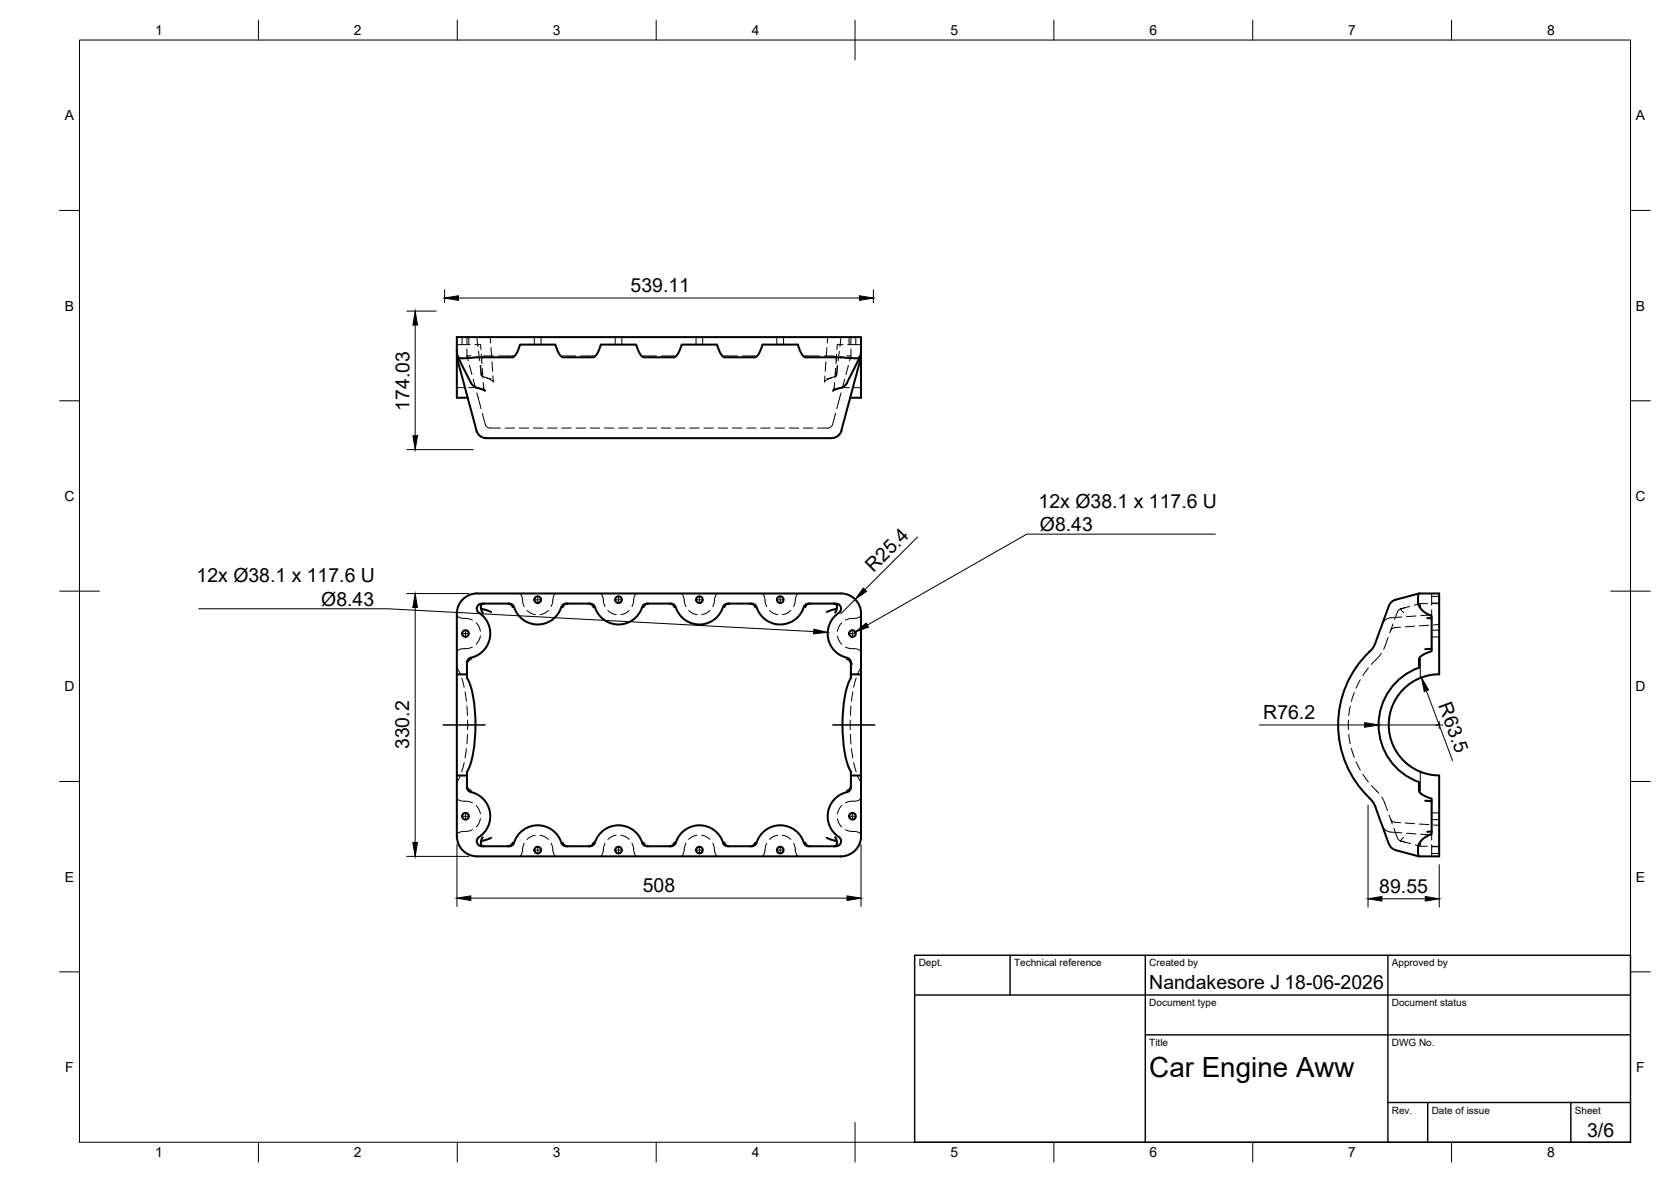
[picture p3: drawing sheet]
<svg xmlns="http://www.w3.org/2000/svg" width="420mm" height="297mm" viewBox="0 0 420 297" stroke-linecap="round" stroke-linejoin="round" font-family="sans-serif">
<!-- layer: Visible -->
<g fill="none" stroke="#000" stroke-width=".51">
<path d="M114.9 89.8l4.7 17.5a3.4 3.4 0 0 0 2.1 2.7l.6 .1M114.9 87.8l.1 1.6 .5 .6 4.3-.2M115.1 89.5l2.6 5.2a4.4 4.4 0 0 0 3.5 3.1l.7 .4M117.6 100h-2.7v-15.3h101.6v15.3h-2.7M119.8 89.8h9l.7-.4 .5-.7 .7-2.1h8.9l1 2.3 .5 .7 .5 .2h7.6l.6-.4 .5-.9 .8-1.9h8.9l.9 2.3 .5 .6 .5 .3h7.6l.6-.4 .6-.9 .7-1.9h8.9l.9 2.2 .4 .6 .6 .4h7.7l.9-.9 .9-2.3h8.9l.9 2.3 1 .9h9.1M213 96.1a3.9 3.9 0 0 1-2.5 1.6l-1.1 .5M216.3 89.5l-3.3 6.6M216.5 89.8l-5 18.4M216.5 87.8l-.2 1.5-.5 .7-4.2-.2M122.3 110.1h86.8M211.6 108.2a2.53 2.53 0 0 1-2.5 1.9M120 149.1h91.4"/>
<path d="M120 149.1a5.1 5.1 0 0 0-5.1 5.1v55.9a5.1 5.1 0 0 0 5.1 5.1h91.4a5.1 5.1 0 0 0 5.1-5.1v-15.2h-2.5M121.1 153l2.4 .8M121.2 153h-.2M121.8 151.7l-.7 .2-.2 .4 .2 1.1 .3 .5M127.7 151.7a1.29 1.29 0 0 1 1.2 .9M142.7 151.7a1.24 1.24 0 0 0-1.2 .9M142.7 151.7h.1M148 151.7a1.27 1.27 0 0 1 1.2 .9M163 151.7a1.29 1.29 0 0 0-1.2 .9M163 151.7h.1M168.3 151.7a1.27 1.27 0 0 1 1.3 .9M183.3 151.7a1.27 1.27 0 0 0-1.2 .9"/>
<path d="M188.7 151.7a1.23 1.23 0 0 1 1.2 .9M203.7 151.7a1.29 1.29 0 0 0-1.3 .9M209.6 151.7l.6 .2 .3 .4-.2 1.1-.3 .5M210.2 153l-2.3 .8M210.3 153h.1M211.4 149.1a5.1 5.1 0 0 1 5.1 5.1v15.3h-2.5M350.9 150.7l5.9-1.6h5.1v20.3a12.7 12.7 0 0 0-12.7 12.8 12.7 12.7 0 0 0 12.7 12.7v20.3h-5.1l-5.9-1.6a4.2 4.2 0 0 1-2.2-3l-3.1-8.4-1.4-1.7M350.9 150.7a4.1 4.1 0 0 0-2.2 3.1l-2.9 7.9-.8 1.5a25.5 25.5 0 0 0-.8 37.2M356.8 149.1l-.3 1.6 .1 .9 .2 .7 1.3 1.5 1.9 1v8.8l-2.2 .9-.8 .8-.2 .3v2.2a15.2 15.2 0 0 0-10.2 14.4 15.2 15.2 0 0 0 10.2 14.3v2.2l.2 .5 1.1 .8 1.9 .7v8.9l-1.8 .9-1.3 1.4-.3 .9v1.5l.2 .9M358.9 155.3l1.1 .1M114.9 169.5h2.5M117.4 170.4v-4l.2-.6 .5-.4a6.4 6.4 0 0 0 5.1-5.2 6.4 6.4 0 0 0-3.1-6.5 1.27 1.27 0 0 1 1.1-2h6.9l.9 .4a6.4 6.4 0 0 0 6.2 4.8 6.4 6.4 0 0 0 6.2-4.8l.8-.4h6.2a1.31 1.31 0 0 1 1.2 .9 6.3 6.3 0 0 0 6.2 4.3 6.3 6.3 0 0 0 5.9-4.8l.9-.4h6.1a1.31 1.31 0 0 1 1.2 .9 6.3 6.3 0 0 0 6.2 4.3 6.3 6.3 0 0 0 5.9-4.8l.9-.4h6.1a1.31 1.31 0 0 1 1.2 .9 6.3 6.3 0 0 0 6.3 4.3 6.3 6.3 0 0 0 5.9-4.8l.8-.4h7a1.27 1.27 0 0 1 1.2 .9 1.27 1.27 0 0 1-.5 1.4 6.4 6.4 0 0 0-2.6 6.6 6.4 6.4 0 0 0 5.1 4.9l.6 .9v4"/>
<path d="M117.4 170.4a27.5 27.5 0 0 1 2.1 13.2 23.3 23.3 0 0 1-2.1 10.3M118.4 165.6l-.7 .4-.3 .9M213 165.6l.6 .4 .4 .9M214 170.4a27.5 27.5 0 0 0-2.1 13.2 23.3 23.3 0 0 0 2.1 10.3M216.5 169.5v25.4M360 163l-1.6 .1M114.9 194.9h2.5M117.4 194v4.1l.4 .6 .6 .4M117.4 197.5l.3 .8 .7 .4M118.4 199a6.3 6.3 0 0 1 4.8 5.3 6.3 6.3 0 0 1-3.1 6.4 1.27 1.27 0 0 0 1.1 2h6.8a1.27 1.27 0 0 0 1.3-.9 6.3 6.3 0 0 1 6.2-4.4 6.3 6.3 0 0 1 5.9 4.8l.8 .5h6.2a1.27 1.27 0 0 0 1.2-.9 6.3 6.3 0 0 1 6.2-4.4 6.3 6.3 0 0 1 5.9 4.8l.9 .5h6.1a1.33 1.33 0 0 0 1.2-.9 6.3 6.3 0 0 1 6.3-4.4 6.3 6.3 0 0 1 5.8 4.8l.9 .5h6.1a1.33 1.33 0 0 0 1.2-.9 6.2 6.2 0 0 1 6-4.4 6.2 6.2 0 0 1 5.9 4.4M214 194v3.9l-.2 .5-.5 .5a6.4 6.4 0 0 0-5.1 5.2 6.4 6.4 0 0 0 3.1 6.6 1.27 1.27 0 0 1-1.1 2h-6.9a1.31 1.31 0 0 1-1.2-.9M214 197.5l-.4 .8-.6 .4"/>
<path d="M121.1 211.3l.1 .1M121.4 210.4l-.3 .5-.2 1.2 .3 .4 .6 .2M123.5 210.6l-2.5 .7M128.9 211.8a1.29 1.29 0 0 1-1.2 .9M141.5 211.8a1.24 1.24 0 0 0 1.2 .9M149.2 211.8a1.29 1.29 0 0 1-1.2 .9M161.8 211.8a1.29 1.29 0 0 0 1.2 .9M169.6 211.8a1.29 1.29 0 0 1-1.3 .9M182.1 211.8a1.29 1.29 0 0 0 1.2 .9M189.9 211.8a1.24 1.24 0 0 1-1.2 .9M202.4 211.8a1.29 1.29 0 0 0 1.3 .9M207.9 210.6l2.4 .7"/>
<path d="M210 210.4l.3 .5 .2 1.1-.3 .5-.6 .2M358.4 201.2l1.6 .1M360 208.9l-1.1 .1"/>
<circle cx="117" cy="159.2" r=".84"/>
<circle cx="135.2" cy="150.7" r=".84"/>
<circle cx="155.5" cy="150.7" r=".84"/>
<circle cx="175.9" cy="150.7" r=".84"/>
<circle cx="196.2" cy="150.7" r=".84"/>
<circle cx="214.3" cy="159.2" r=".84"/>
<circle cx="117" cy="205.1" r=".84"/>
<circle cx="135.2" cy="213.6" r=".84"/>
<circle cx="155.5" cy="213.6" r=".84"/>
<circle cx="175.9" cy="213.6" r=".84"/>
<circle cx="196.2" cy="213.6" r=".84"/>
<circle cx="214.3" cy="205.1" r=".84"/>
</g>
<circle cx="214" cy="166.9" r=".25" fill="#000"/>
<!-- layer: Hidden -->
<g fill="none" stroke="#000" stroke-width=".25">
<path d="M114.9 86.6h3.3M114.9 97.4h1.7M116.2 84.7v1.9M117.4 89.5h.1M117.4 84.7v1.8M117.4 87.7v1.8M117.4 89.5l.3 1.2M117.8 97.4h1.7M117.9 84.7v1.9M118 91.8l.7 2.3M118.4 89.4l-1 .1M119 95.3l.6 2.3"/>
<path d="M119.4 86.6h1.4l.1 1.2M119.9 98.7l1.1 4M119.9 84.7l.3 2.4M120.3 88.3l.3 2.3M120.7 91.8l.3 2.4M120.9 91.8l.1 2.6 .4-.8M121 89l.2 2.4M121 94.4l2.5 .8M121.2 94.3l-.1 .2M121.3 92.6l.1 2.4M121.5 96.1l.1 1.3M121.6 97.4l.3 .8-1.8-.7"/>
<path d="M121.6 97.4l.3 .8M123.3 84.7l.1 1.5M123.4 87.4l.2 2.3M123.7 90.9l.2 2.4M124 94.5l.1 1.5-.8-.7-1.1-.4M124.1 89.5h-2.5l-.3 .3-.3 .8M128.9 89.4l-3.6 .1M134.3 84.7v1.9M136 84.7v1.9M141.5 89.4l3.3 .1M149.2 89.4l-3.3 .1M154.7 84.7v1.9"/>
<path d="M156.4 84.7v1.9M161.8 89.4l3.3 .1M169.6 89.4l-3.3 .1M175 84.7v1.9M176.7 84.7v1.9M182.1 89.4l3.3 .1M189.9 89.4l-3.3 .1M195.3 84.7v1.9M197 84.7v1.9M202.4 89.4l3.7 .1M207.2 89.5h2.6l.3 .3 .3 1M207.4 94.5l-.1 1.5 .8-.7 1-.4"/>
<path d="M207.7 90.9l-.2 2.4M207.9 87.4l-.1 2.3M208.1 84.7l-.1 1.5M209.8 97.4l-.4 .8M209.8 97.4l-.4 .8 1.8-.7M209.8 96.1v1.3M210.1 92.6l-.2 2.4M210.2 94.3v.2M210.3 94.4l-2.4 .8M210.4 94.4l-.1 .1M210.4 89l-.2 2.4M210.5 92l-.2 2.4-.3-.8"/>
<path d="M210.6 91.8l-.2 2.4M211 88.3l-.2 2.3M211.5 98.7l-1.1 4M211.5 84.7l-.3 2.4M211.8 97.4h1.8M211.9 86.6h-1.4l-.1 1.2M212.4 95.3l-.6 2.3M213 89.4l1 .1M213.1 86.6h3.4M213.3 91.8l-.6 2.3M213.5 84.7v1.9M214 84.7v1.8"/>
<path d="M214 87.7v1.8M214 89.5l-.4 1.2M214.8 97.4h1.7M215.2 84.7v1.9M121.3 103.9l.6 2.4a1.36 1.36 0 0 0 1.3 1.3h2.6M127 107.6h2.4M130.6 107.6h2.3M134.1 107.6h2.4M137.7 107.6h2.4M141.3 107.6h2.4M144.8 107.6h2.4M148.4 107.6h2.4"/>
<path d="M152 107.6h2.4M155.6 107.6h2.3M159.1 107.6h2.4M162.7 107.6h2.4M166.3 107.6h2.4M169.8 107.6h2.4M173.4 107.6h2.4M177 107.6h2.4M180.6 107.6h2.3M184.1 107.6h2.4M187.7 107.6h2.4M191.3 107.6h2.4"/>
<path d="M194.9 107.6h2.3M198.4 107.6h2.4M202 107.6h2.4M210.1 103.9l-.7 2.4a1.36 1.36 0 0 1-1.3 1.3h-2.5M114.9 154.8a2.62 2.62 0 0 0 1.9 .6l1.1 .1 .9 .3M119.7 156.5l.8 1.1 .3 1M120.8 159.8l-.3 1.1-.8 1M130.7 149.1l.6 .9 .5 2.4M132.5 153.4l.8 .6 1.3 .5M137.9 153.4l-.8 .6-1.3 .5M139.6 149.1l-.4 .8-.6 2.5M151.1 149.1l.5 1 .2 1.3 .3 1"/>
<path d="M152.8 153.4l.8 .6 1.3 .5M158.2 153.4l-.8 .6-1.3 .5M160 149.1l-.6 1-.1 1.3-.4 1M171.4 149.1l.5 1 .2 1.3 .4 1M173.2 153.4l.8 .6 1.3 .5M178.5 153.4l-.8 .6-1.3 .5M180.3 149.1l-.6 1-.5 2.3M191.7 149.1l.5 .8 .6 2.5M193.5 153.4l.8 .6 1.3 .5M198.9 153.4l-.9 .6-1.2 .5M200.6 149.1l-.5 .9-.5 2.4M210.6 159.8l.3 1.1 .7 1"/>
<path d="M211.6 156.6l-.7 1-.3 1.1M216.5 154.8a2.62 2.62 0 0 1-1.9 .6l-1.2 .1-.8 .4M350.3 156.8l-.9 2.3M352.1 157.6l-1.8 .2-.7 .7M352.5 155.1l-3.6 .3-1 .8-.4 .7M353.2 152.7l-1 .3 .7 .9M354.4 152.4l-2.7 .9-1 2.4M355.6 152.1l1.5-.4 .1 .9M355.7 157.4l-2.4 .1M356 154.8l-2.3 .2M357.1 151.7h1.8M358.9 155.3l1.1 .1"/>
<path d="M359.3 157.1l-2.4 .2M360 149.1v3M360 153.3v1.2l-2.8 .2M360 158.4h1.9M360 149.9h1.9M360 151.6h1.9M360.1 151.7h1.8M361.9 156.9l-1.5 .1M114.9 167.8l.8 1.5M116.1 170.4l.6 2.3M116.9 173.9l.4 2.3M117.4 177.4l.1 2.4"/>
<path d="M118.8 162.6l-.9 .3-1.1 .1a2.61 2.61 0 0 0-1.9 .6M212.6 162.6l.9 .3 1.1 .1a2.61 2.61 0 0 1 1.9 .6M214 177.4l-.2 2.4M214.4 173.9l-.3 2.3M215.3 170.4l-.6 2.3M216.5 167.8l-.8 1.5M339.5 177.4l-.4 2.4M340.5 174l-.7 2.3M342 170.8l-1 2.1M344.1 167.9l-1.4 1.9M347.3 164.2l-2.5 2.7M349 160.2l-1.1 3"/>
<path d="M357.2 165.6l-.1 4.8M360 163l-1.6 .1M360 160.1h1.9M115.7 195.1l-.8 1.5M116.7 191.7l-.6 2.3M117.3 188.1l-.4 2.4M117.5 184.6l-.1 2.3M117.6 181v2.4M213.8 181v2.4M213.8 184.6l.2 2.3M214.1 188.1l.3 2.4M214.7 191.7l.6 2.3"/>
<path d="M215.7 195.1l.8 1.5M339 181v2.4M339.1 184.6l.4 2.3M339.8 188.1l.7 2.2M341 191.4l1 2.2M342.7 194.6l1.4 1.9M344.8 197.4l1.9 1.9M357.1 194l.1 4.7M114.9 200.7a2.61 2.61 0 0 0 1.9 .6l1.1 .1 .9 .3M118.8 208.5l-.9 .3-1.1 .1a2.62 2.62 0 0 0-1.9 .7M119.7 202.4l.8 1.1 .3 1M120.8 205.7l-.3 1.1-.8 1"/>
<path d="M131.8 211.9l-.5 2.4-.6 .9M134.6 209.9l-1.3 .4-.8 .7M135.8 209.9l1.3 .4 .8 .6M138.6 211.9l.6 2.5 .4 .8M152.1 211.9l-.5 2.3-.5 1M154.9 209.9l-1.3 .4-.8 .7M156.1 209.9l1.3 .4 .8 .6M158.9 211.9l.4 1.1 .1 1.2 .6 1M172.5 211.9l-.4 1.1-.2 1.2-.5 1M175.2 209.9l-1.2 .4-.8 .7M176.4 209.9l1.3 .4 .8 .6M179.2 211.9l.4 1.1 .1 1.2 .6 1"/>
<path d="M192.8 211.9l-.6 2.5-.5 .8M195.6 209.9l-1.3 .4-.8 .7M196.7 209.9l1.3 .4 .8 .6M199.6 211.9l.5 2.4 .5 .9M210.6 205.7l.3 1.1 .7 1M211.6 202.4l-.7 1.1-.3 1M212.6 208.5l.8 .3 1.2 .1a2.62 2.62 0 0 1 1.9 .7M216.5 200.7a2.61 2.61 0 0 1-1.9 .6l-1.1 .1-.9 .3M347.4 200.3l1.5 3.4M347.5 207.5l.4 .7 1 .7 3.6 .4M349.3 204.8l.8 2.3M349.6 205.8l.7 .7 1.8 .2"/>
<path d="M350.5 208.2l1 2.6 .7 .5M352.1 211.3h.1M352.1 211.3l1.1 .3M352.2 211.3h.1M352.9 210.4l-.7 .9 1 .3M353.2 211.6l1.5 .4M353.3 206.8l2.4 .2M353.7 209.4l2.3 .2M355.9 212.3l1.2 .4M356.9 207.1l2.4 .1M357.1 212.7h1.8M357.2 211.8l-.1 .9"/>
<path d="M357.2 209.6l2.8 .2v1.3M358.4 201.2l1.6 .1M360 212.3v2.9M360 212.8h1.9M360 214.5h1.9M360 208.9l-1.1 .1M360 204.3h1.9M360 206h1.9M360.1 212.7h1.8M360.4 207.3l1.5 .1"/>
</g>
<!-- layer: BORDER -->
<g fill="none" stroke="#000" stroke-width=".25">
<path d="M20 10.1h390v276.9h-390zM65 5.1v5M115 5.1v5M165 5.1v5M215 5.1v10M265 5.1v5M315 5.1v5M365 5.1v5M15 52.9h5M410 52.9h5M15 100.7h5M410 100.7h5"/>
<path d="M15 148.6h10M405 148.6h10M15 196.4h5M410 196.4h5M15 244.2h5M410 244.2h5M65 287v5M115 287v5M165 287v5M215 282.1v9.9M265 287v5M315 287v5"/>
<path d="M365 287v5"/>
</g>
<!-- layer: TITLEBLOCK -->
<path d="M230 240.1h180v46.9h-180zM230 250h180M254 240.1v9.9M288 240.1v46.9M349 240.1v46.9M288 260.1h122M349 277.1h61M359 277.1v9.9M395 277.1v9.9" fill="none" stroke="#000" stroke-width=".36"/>
<!-- layer: Smart Centers -->
<g fill="none" stroke="#000" stroke-width=".25">
<path d="M116.2 159.2h1.7M117.1 158.3v1.8M134.3 150.7h1.8M135.2 149.8v1.8M154.6 150.7h1.8M155.5 149.8v1.8M175 150.7h1.7M175.9 149.8v1.8M195.3 150.7h1.8M196.2 149.8v1.8M213.4 159.2h1.8M214.3 158.3v1.8"/>
<path d="M111.4 182.2h10.6M209.4 182.2h10.6M361 182.2h1.8M361.9 181.3v1.8M116.2 205.1h1.7M117.1 204.2v1.8M134.3 213.6h1.8M135.2 212.8v1.7M154.6 213.6h1.8M155.5 212.8v1.7M175 213.6h1.7M175.9 212.8v1.7"/>
<path d="M195.3 213.6h1.8M196.2 212.8v1.7M213.4 205.1h1.8M214.3 204.2v1.8"/>
</g>
<!-- layer: FD_Dimensions -->
<g fill="none" stroke="#000" stroke-width=".25">
<path d="M102.3 78.2h7.4M111.8 72.8v3.3M115.3 74.9h100.8M219.6 72.8v3.3M104.4 81.7v27.8M102.3 113h16.7M230.7 134.9l-13.2 13.3M102.3 149.2h15.6M104.4 152.7v59M215 150.7l-3.6 3.5M358.6 173.6l6.6 17.5M316.6 182.2h26.5"/>
<path d="M346.6 182.2h15.3M102.3 215.2h15.6M114.9 212.2v15.6M216.5 212.2v15.6M344 202.3v25.7M361.9 217.3v10.7M118.4 225.7h94.6M347.5 225.9h10.9"/>
</g>
<g fill="#000" stroke="#000" stroke-width=".25">
<path d="M111.8 74.9l3.5-.6v1.2zM216.1 74.3l3.5 .6-3.5 .6zM104.4 78.2l.6 3.5h-1.2zM103.8 109.5h1.2l-.6 3.5zM104.4 149.2l.6 3.5h-1.2zM217.1 147.8l.8 .8-2.9 2.1zM357.4 170.3l1.8 3.1-1.1 .4zM343.1 181.6l3.5 .6-3.5 .6zM103.8 211.7h1.2l-.6 3.5zM114.9 225.7l3.5-.6v1.2zM213 225.1l3.5 .6-3.5 .6zM344 225.9l3.5-.6v1.1z"/>
<path d="M358.4 225.3l3.5 .6-3.5 .5z"/>
</g>
<!-- layer: Hole Notes -->
<path d="M204.6 158.1l3.5 .8-3.5 .4zM215.1 158.8l2.7-2.2 .6 1z" fill="#000" stroke="#000" stroke-width=".25"/>
<path d="M305.6 134.2h-47.4l-40.1 22.9M50 153h47.4l107.2 5.7" fill="none" stroke="#000" stroke-width=".25"/>
<text font-size="7" x="289" y="270.6">Car Engine Aww</text>
<g font-size="4.9">
<text x="158.6" y="73.4">539.11</text>
<text x="102.9" y="103.2" transform="rotate(-90 102.9 103.2)">174.03</text>
<text x="261.2" y="127.6">12x Ø38.1 x 117.6 U</text>
<text x="261.5" y="133.5">Ø8.43</text>
<text x="219.6" y="144" transform="rotate(-45 219.6 144)">R25.4</text>
<text x="49.4" y="146.3">12x Ø38.1 x 117.6 U</text>
<text x="80.8" y="152.3">Ø8.43</text>
<text x="361.6" y="177.3" transform="rotate(69 361.6 177.3)">R63.5</text>
<text x="317.6" y="180.7">R76.2</text>
<text x="102.9" y="188.3" transform="rotate(-90 102.9 188.3)">330.2</text>
<text x="161.6" y="224.2">508</text>
<text x="346.8" y="224.4">89.55</text>
<text x="289" y="248.5">Nandakesore J 18-06-2026</text>
<text x="399.1" y="285.7">3/6</text>
</g>
<g font-size="3.5">
<text x="39" y="8.8">1</text>
<text x="89" y="8.8">2</text>
<text x="139" y="8.8">3</text>
<text x="189" y="8.8">4</text>
<text x="239" y="8.8">5</text>
<text x="289" y="8.8">6</text>
<text x="339" y="8.8">7</text>
<text x="389" y="8.8">8</text>
<text x="16.3" y="30.2">A</text>
<text x="411.3" y="30.2">A</text>
<text x="16.3" y="78">B</text>
<text x="411.3" y="78">B</text>
<text x="16.2" y="125.9">C</text>
<text x="411.2" y="125.9">C</text>
<text x="16.2" y="173.7">D</text>
<text x="411.2" y="173.7">D</text>
<text x="16.3" y="221.6">E</text>
<text x="411.3" y="221.6">E</text>
<text x="16.4" y="269.4">F</text>
<text x="411.4" y="269.4">F</text>
<text x="39" y="290.8">1</text>
<text x="89" y="290.8">2</text>
<text x="139" y="290.8">3</text>
<text x="189" y="290.8">4</text>
<text x="239" y="290.8">5</text>
<text x="289" y="290.8">6</text>
<text x="339" y="290.8">7</text>
<text x="389" y="290.8">8</text>
</g>
<g font-size="2.5">
<text x="231" y="242.9">Dept.</text>
<text x="255" y="242.9">Technical reference</text>
<text x="289" y="242.9">Created by</text>
<text x="350" y="242.9">Approved by</text>
<text x="289" y="252.8">Document type</text>
<text x="350" y="252.8">Document status</text>
<text x="289" y="262.9">Title</text>
<text x="350" y="262.9">DWG No.</text>
<text x="350" y="279.9">Rev.</text>
<text x="360" y="279.9">Date of issue</text>
<text x="396" y="279.9">Sheet</text>
</g>
</svg>
